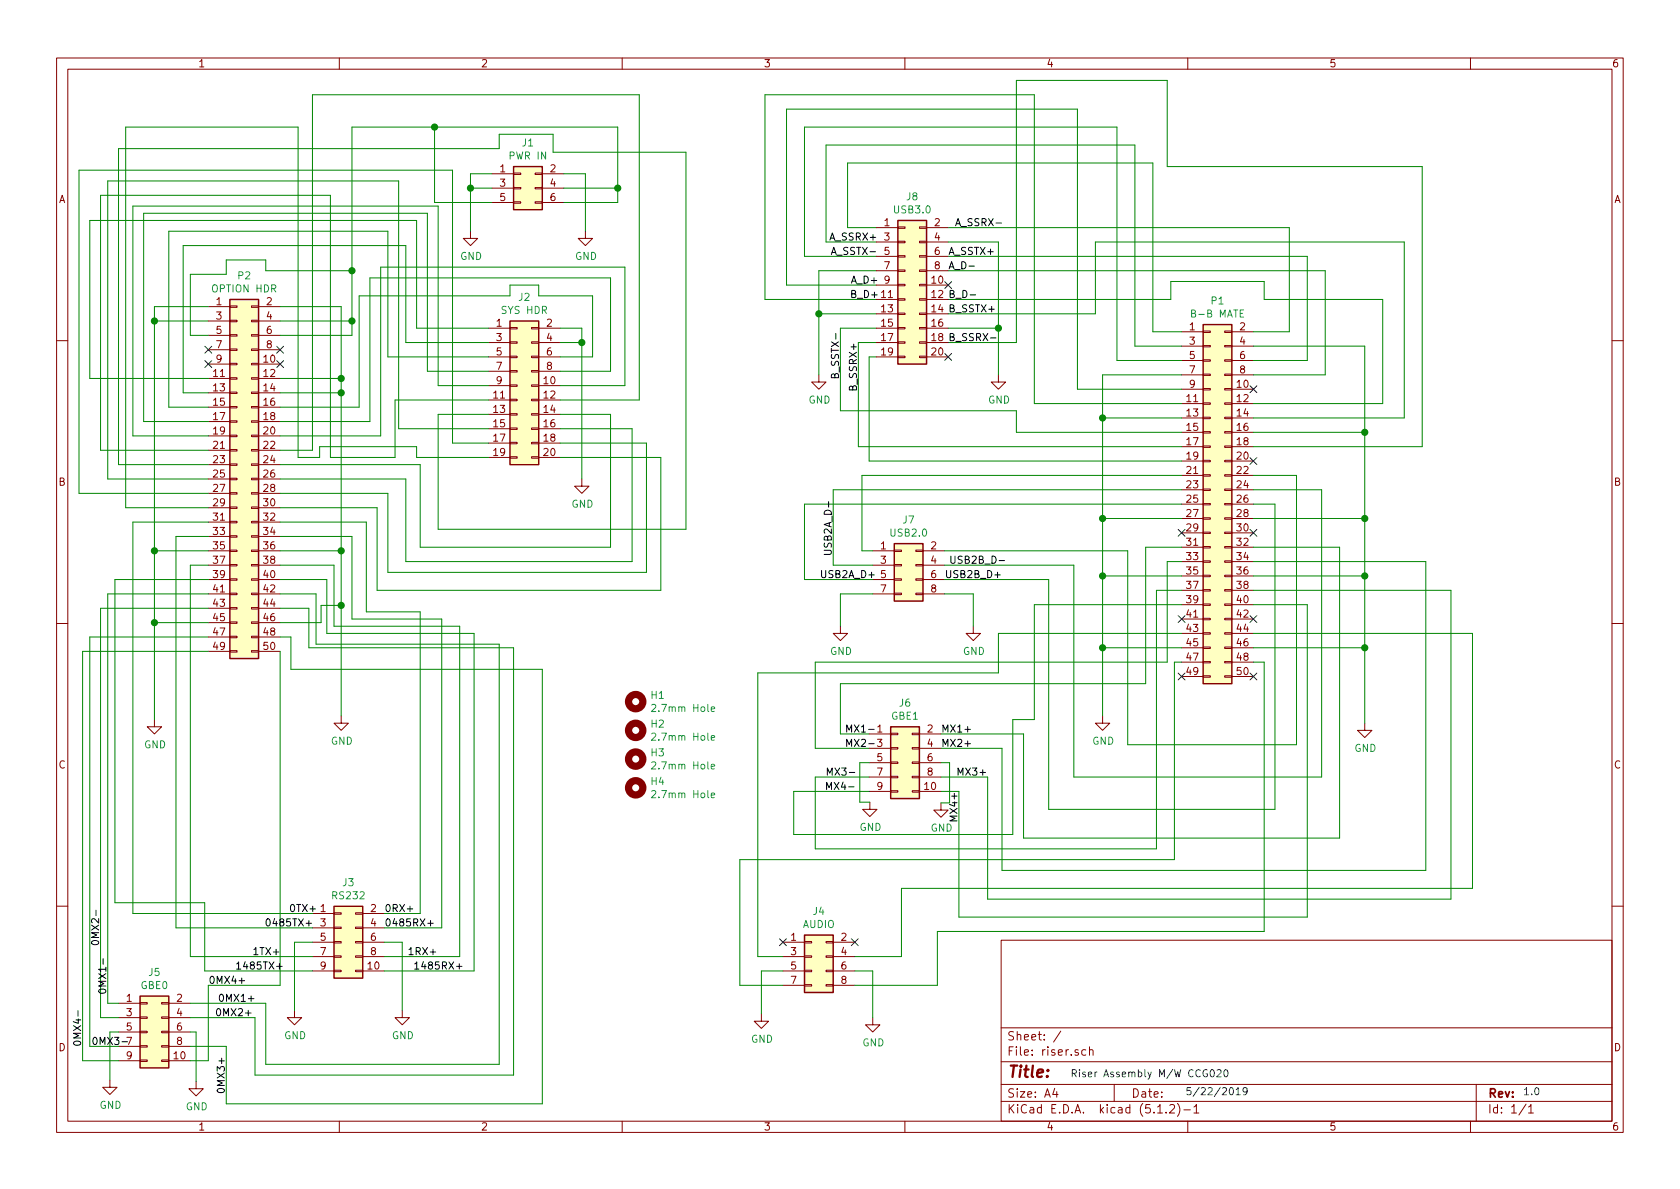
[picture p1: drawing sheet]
<svg xmlns="http://www.w3.org/2000/svg" width="297mm" height="210mm" viewBox="0 0 297 210" stroke-linecap="round" stroke-linejoin="round" font-family="sans-serif">
<g fill="none" stroke="#840000" stroke-width=".18">
<path d="M10 10.3h277v189.9h-277zM12 12.2h273v186.1h-273zM60 10.3v1.9M110 10.3v1.9M160 10.3v1.9M210 10.3v1.9M260 10.3v1.9M87 30.7h3.8M87 33.3h3.8M87 35.8h3.8M90.8 35.7h1.3v.2h-1.3zM90.8 33.1h1.3v.3h-1.3z"/>
<path d="M90.8 30.6h1.3v.3h-1.3zM94.6 35.7h1.3v.2h-1.3zM94.6 33.1h1.3v.3h-1.3zM94.6 30.6h1.3v.3h-1.3zM95.9 30.7h3.8M95.9 33.3h3.8M95.9 35.8h3.8M36.8 54.2h3.8M36.8 56.8h3.8M36.8 59.3h3.8M40.6 59.2h1.3v.2h-1.3zM40.6 56.6h1.3v.3h-1.3z"/>
<path d="M40.6 54.1h1.3v.3h-1.3zM44.4 59.2h1.3v.2h-1.3zM44.4 56.6h1.3v.3h-1.3zM44.4 54.1h1.3v.3h-1.3zM45.7 54.2h3.8M45.7 56.8h3.8M45.7 59.3h3.8M83.2 40.9v1.3h1.3l-1.3 1.2-1.3-1.2h1.3M86.4 58h3.8M90.2 57.9h1.2v.3h-1.2zM94 57.9h1.2v.3h-1.2zM95.2 58h3.9"/>
<path d="M103.5 40.9v1.3h1.3l-1.3 1.2-1.3-1.2h1.3M154.9 58h3.8M154.9 40.3h3.8M154.9 50.4h3.8M154.9 53h3.8M154.9 55.5h3.8M154.9 42.8h3.8M154.9 45.3h3.8M154.9 47.9h3.8M158.7 57.9h1.3v.3h-1.3zM158.7 55.4h1.3v.2h-1.3zM158.7 52.8h1.3v.3h-1.3z"/>
<path d="M158.7 50.3h1.3v.2h-1.3zM158.7 47.7h1.3v.3h-1.3zM158.7 45.2h1.3v.3h-1.3zM158.7 42.7h1.3v.2h-1.3zM158.7 40.1h1.3v.3h-1.3zM162.6 57.9h1.2v.3h-1.2zM162.6 55.4h1.2v.2h-1.2zM162.6 52.8h1.2v.3h-1.2zM162.6 50.3h1.2v.2h-1.2zM162.6 47.7h1.2v.3h-1.2zM162.6 45.2h1.2v.3h-1.2zM162.6 42.7h1.2v.2h-1.2z"/>
<path d="M162.6 40.1h1.2v.3h-1.2zM163.8 58h3.8M163.8 40.3h3.8M163.8 50.4h3.8M163.8 53h3.8M163.8 55.5h3.8M163.8 42.8h3.8M163.8 45.3h3.8M163.8 47.9h3.8M208.9 58.7h3.8M212.7 58.5h1.3v.3h-1.3zM216.5 58.5h1.3v.3h-1.3z"/>
<path d="M217.8 58.7h3.8M10 60.2h2M36.8 64.4h3.8M36.8 66.9h3.8M36.8 69.5h3.8M36.8 72h3.8M36.8 74.5h3.8M36.8 77.1h3.8M36.8 79.6h3.8M36.8 61.8h3.8M40.6 79.5h1.3v.3h-1.3zM40.6 77h1.3v.2h-1.3z"/>
<path d="M40.6 74.4h1.3v.3h-1.3zM40.6 71.9h1.3v.2h-1.3zM40.6 69.3h1.3v.3h-1.3zM40.6 66.8h1.3v.3h-1.3zM40.6 64.3h1.3v.2h-1.3zM40.6 61.7h1.3v.3h-1.3zM44.4 79.5h1.3v.3h-1.3zM44.4 77h1.3v.2h-1.3zM44.4 74.4h1.3v.3h-1.3zM44.4 71.9h1.3v.2h-1.3zM44.4 69.3h1.3v.3h-1.3zM44.4 66.8h1.3v.3h-1.3z"/>
<path d="M44.4 64.3h1.3v.2h-1.3zM44.4 61.7h1.3v.3h-1.3zM45.7 64.4h3.8M45.7 66.9h3.8M45.7 69.5h3.8M45.7 72h3.8M45.7 74.5h3.8M45.7 77.1h3.8M45.7 79.6h3.8M45.7 61.8h3.8M86.4 68.2h3.8M86.4 70.7h3.8"/>
<path d="M86.4 73.3h3.8M86.4 75.8h3.8M86.4 78.4h3.8M86.4 60.6h3.8M86.4 63.1h3.8M86.4 65.7h3.8M90.2 78.2h1.2v.3h-1.2zM90.2 75.7h1.2v.2h-1.2zM90.2 73.1h1.2v.3h-1.2zM90.2 70.6h1.2v.3h-1.2zM90.2 68.1h1.2v.2h-1.2zM90.2 65.5h1.2v.3h-1.2z"/>
<path d="M90.2 63h1.2v.2h-1.2zM90.2 60.4h1.2v.3h-1.2zM94 78.2h1.2v.3h-1.2zM94 75.7h1.2v.2h-1.2zM94 73.1h1.2v.3h-1.2zM94 70.6h1.2v.3h-1.2zM94 68.1h1.2v.2h-1.2zM94 65.5h1.2v.3h-1.2zM94 63h1.2v.2h-1.2zM94 60.4h1.2v.3h-1.2zM95.2 68.2h3.9M95.2 70.7h3.9"/>
<path d="M95.2 73.3h3.9M95.2 75.8h3.9M95.2 78.4h3.9M95.2 60.6h3.9M95.2 63.1h3.9M95.2 65.7h3.9M144.8 66.3v1.3h1.2l-1.2 1.2-1.3-1.2h1.3M154.9 60.6h3.8M154.9 63.1h3.8M158.7 63h1.3v.2h-1.3zM158.7 60.4h1.3v.3h-1.3zM162.6 63h1.2v.2h-1.2z"/>
<path d="M162.6 60.4h1.2v.3h-1.2zM163.8 60.6h3.8M163.8 63.1h3.8M176.5 66.3v1.3h1.3l-1.3 1.2-1.2-1.2h1.2M208.9 68.8h3.8M208.9 71.4h3.8M208.9 73.9h3.8M208.9 76.4h3.8M208.9 79h3.8M208.9 61.2h3.8M208.9 63.7h3.8M208.9 66.3h3.8"/>
<path d="M212.7 78.9h1.3v.2h-1.3zM212.7 76.3h1.3v.3h-1.3zM212.7 73.8h1.3v.2h-1.3zM212.7 71.2h1.3v.3h-1.3zM212.7 68.7h1.3v.3h-1.3zM212.7 66.2h1.3v.2h-1.3zM212.7 63.6h1.3v.3h-1.3zM212.7 61.1h1.3v.2h-1.3zM216.5 78.9h1.3v.2h-1.3zM216.5 76.3h1.3v.3h-1.3zM216.5 73.8h1.3v.2h-1.3zM216.5 71.2h1.3v.3h-1.3z"/>
<path d="M216.5 68.7h1.3v.3h-1.3zM216.5 66.2h1.3v.2h-1.3zM216.5 63.6h1.3v.3h-1.3zM216.5 61.1h1.3v.2h-1.3zM217.8 68.8h3.8M217.8 71.4h3.8M217.8 73.9h3.8M217.8 76.4h3.8M217.8 79h3.8M217.8 61.2h3.8M217.8 63.7h3.8M217.8 66.3h3.8"/>
<path d="M285 60.2h2M36.8 97.4h3.8M36.8 99.9h3.8M36.8 82.2h3.8M36.8 84.7h3.8M36.8 87.2h3.8M36.8 89.8h3.8M36.8 92.3h3.8M36.8 94.9h3.8M40.6 99.8h1.3v.3h-1.3zM40.6 97.3h1.3v.2h-1.3zM40.6 94.7h1.3v.3h-1.3z"/>
<path d="M40.6 92.2h1.3v.3h-1.3zM40.6 89.7h1.3v.2h-1.3zM40.6 87.1h1.3v.3h-1.3zM40.6 84.6h1.3v.2h-1.3zM40.6 82h1.3v.3h-1.3zM44.4 99.8h1.3v.3h-1.3zM44.4 97.3h1.3v.2h-1.3zM44.4 94.7h1.3v.3h-1.3zM44.4 92.2h1.3v.3h-1.3zM44.4 89.7h1.3v.2h-1.3zM44.4 87.1h1.3v.3h-1.3zM44.4 84.6h1.3v.2h-1.3z"/>
<path d="M44.4 82h1.3v.3h-1.3zM45.7 97.4h3.8M45.7 99.9h3.8M45.7 82.2h3.8M45.7 84.7h3.8M45.7 87.2h3.8M45.7 89.8h3.8M45.7 92.3h3.8M45.7 94.9h3.8M86.4 80.9h3.8M90.2 80.8h1.2v.2h-1.2zM94 80.8h1.2v.2h-1.2z"/>
<path d="M95.2 80.9h3.9M102.9 84.7v1.3h1.2l-1.2 1.2-1.3-1.2h1.3M154.3 97.4h3.8M154.3 99.9h3.8M158.1 99.8h1.3v.3h-1.3zM158.1 97.3h1.3v.2h-1.3zM161.9 99.8h1.3v.3h-1.3zM161.9 97.3h1.3v.2h-1.3zM163.2 97.4h3.8M163.2 99.9h3.8M208.9 81.5h3.8M208.9 84.1h3.8"/>
<path d="M208.9 86.6h3.8M208.9 89.1h3.8M208.9 91.7h3.8M208.9 94.2h3.8M208.9 96.8h3.8M208.9 99.3h3.8M212.7 99.2h1.3v.2h-1.3zM212.7 96.6h1.3v.3h-1.3zM212.7 94.1h1.3v.3h-1.3zM212.7 91.6h1.3v.2h-1.3zM212.7 89h1.3v.3h-1.3zM212.7 86.5h1.3v.2h-1.3z"/>
<path d="M212.7 83.9h1.3v.3h-1.3zM212.7 81.4h1.3v.3h-1.3zM216.5 99.2h1.3v.2h-1.3zM216.5 96.6h1.3v.3h-1.3zM216.5 94.1h1.3v.3h-1.3zM216.5 91.6h1.3v.2h-1.3zM216.5 89h1.3v.3h-1.3zM216.5 86.5h1.3v.2h-1.3zM216.5 83.9h1.3v.3h-1.3zM216.5 81.4h1.3v.3h-1.3zM217.8 81.5h3.8M217.8 84.1h3.8"/>
<path d="M217.8 86.6h3.8M217.8 89.1h3.8M217.8 91.7h3.8M217.8 94.2h3.8M217.8 96.8h3.8M217.8 99.3h3.8M10 110.3h2M36.8 102.5h3.8M36.8 105h3.8M36.8 107.6h3.8M36.8 110.1h3.8M36.8 112.6h3.8"/>
<path d="M36.8 115.2h3.8M40.6 115.1h1.3v.2h-1.3zM40.6 112.5h1.3v.3h-1.3zM40.6 110h1.3v.2h-1.3zM40.6 107.4h1.3v.3h-1.3zM40.6 104.9h1.3v.3h-1.3zM40.6 102.4h1.3v.2h-1.3zM44.4 115.1h1.3v.2h-1.3zM44.4 112.5h1.3v.3h-1.3zM44.4 110h1.3v.2h-1.3zM44.4 107.4h1.3v.3h-1.3zM44.4 104.9h1.3v.3h-1.3z"/>
<path d="M44.4 102.4h1.3v.2h-1.3zM45.7 102.5h3.8M45.7 105h3.8M45.7 107.6h3.8M45.7 110.1h3.8M45.7 112.6h3.8M45.7 115.2h3.8M148.6 110.7v1.3h1.3l-1.3 1.3-1.3-1.3h1.3M154.3 102.5h3.8M154.3 105h3.8M158.1 104.9h1.3v.3h-1.3zM158.1 102.4h1.3v.2h-1.3z"/>
<path d="M161.9 104.9h1.3v.3h-1.3zM161.9 102.4h1.3v.2h-1.3zM163.2 102.5h3.8M163.2 105h3.8M172.1 110.7v1.3h1.3l-1.3 1.3-1.3-1.3h1.3M208.9 101.8h3.8M208.9 104.4h3.8M208.9 106.9h3.8M208.9 109.5h3.8M208.9 112h3.8M208.9 114.5h3.8M208.9 117.1h3.8"/>
<path d="M208.9 119.6h3.8M212.7 119.5h1.3v.3h-1.3zM212.7 117h1.3v.2h-1.3zM212.7 114.4h1.3v.3h-1.3zM212.7 111.9h1.3v.2h-1.3zM212.7 109.3h1.3v.3h-1.3zM212.7 106.8h1.3v.3h-1.3zM212.7 104.3h1.3v.2h-1.3zM212.7 101.7h1.3v.3h-1.3zM216.5 119.5h1.3v.3h-1.3zM216.5 117h1.3v.2h-1.3zM216.5 114.4h1.3v.3h-1.3z"/>
<path d="M216.5 111.9h1.3v.2h-1.3zM216.5 109.3h1.3v.3h-1.3zM216.5 106.8h1.3v.3h-1.3zM216.5 104.3h1.3v.2h-1.3zM216.5 101.7h1.3v.3h-1.3zM217.8 101.8h3.8M217.8 104.4h3.8M217.8 106.9h3.8M217.8 109.5h3.8M217.8 112h3.8M217.8 114.5h3.8M217.8 117.1h3.8"/>
<path d="M217.8 119.6h3.8M285 110.3h2M27.3 127.2v1.3h1.3l-1.3 1.3-1.3-1.3h1.3M60.3 126.6v1.3h1.3l-1.3 1.3-1.2-1.3h1.2M153.7 129.8h3.8M153.7 139.9h3.8M153.7 132.3h3.8M153.7 134.9h3.8M153.7 137.4h3.8M157.5 139.8h1.2v.3h-1.2zM157.5 137.3h1.2v.2h-1.2zM157.5 134.7h1.2v.3h-1.2z"/>
<path d="M157.5 132.2h1.2v.3h-1.2zM157.5 129.7h1.2v.2h-1.2zM161.3 139.8h1.3v.3h-1.3zM161.3 137.3h1.3v.2h-1.3zM161.3 134.7h1.3v.3h-1.3zM161.3 132.2h1.3v.3h-1.3zM161.3 129.7h1.3v.2h-1.3zM162.6 129.8h3.8M162.6 139.9h3.8M162.6 132.3h3.8M162.6 134.9h3.8M162.6 137.4h3.8"/>
<path d="M194.9 126.6v1.3h1.3l-1.3 1.3-1.2-1.3h1.2M241.3 127.9v1.3h1.3l-1.3 1.2-1.3-1.2h1.3M153.8 141.9v1.2h1.3l-1.3 1.3-1.3-1.3h1.3M166.4 142v1.3h1.2l-1.2 1.2-1.3-1.2h1.3M10 160.2h2M21 177.4h3.8M21 180h3.8M24.8 179.8h1.2v.3h-1.2zM24.8 177.3h1.2v.2h-1.2zM28.6 179.8h1.2v.3h-1.2zM28.6 177.3h1.2v.2h-1.2zM29.8 177.4h3.9"/>
<path d="M29.8 180h3.9M52.1 178.7v1.3h1.2l-1.2 1.2-1.3-1.2h1.3M55.2 161.5h3.9M55.2 171.7h3.9M55.2 164.1h3.9M55.2 166.6h3.9M55.2 169.2h3.9M59.1 171.6h1.2v.2h-1.2zM59.1 169h1.2v.3h-1.2zM59.1 166.5h1.2v.2h-1.2zM59.1 164h1.2v.2h-1.2zM59.1 161.4h1.2v.3h-1.2z"/>
<path d="M62.9 171.6h1.2v.2h-1.2zM62.9 169h1.2v.3h-1.2zM62.9 166.5h1.2v.2h-1.2zM62.9 164h1.2v.2h-1.2zM62.9 161.4h1.2v.3h-1.2zM64.1 161.5h3.8M64.1 171.7h3.8M64.1 164.1h3.8M64.1 166.6h3.8M64.1 169.2h3.8M71.1 178.7v1.3h1.3l-1.3 1.2-1.3-1.2h1.3M134.6 179.3v1.3h1.3l-1.3 1.3-1.3-1.3h1.3"/>
<path d="M138.4 171.7h3.8M138.4 166.6h3.8M138.4 169.2h3.8M138.4 174.2h3.8M142.2 174.1h1.3v.3h-1.3zM142.2 171.6h1.3v.2h-1.3zM142.2 169h1.3v.3h-1.3zM142.2 166.5h1.3v.2h-1.3zM146 174.1h1.3v.3h-1.3zM146 171.6h1.3v.2h-1.3zM146 169h1.3v.3h-1.3zM146 166.5h1.3v.2h-1.3z"/>
<path d="M147.3 171.7h3.8M147.3 166.6h3.8M147.3 169.2h3.8M147.3 174.2h3.8M154.3 180v1.2h1.3l-1.3 1.3-1.3-1.3h1.3M177 166.3h108v32h-108zM285 160.2h2M19.4 191v1.3h1.3l-1.3 1.2-1.2-1.2h1.2M21 187.6h3.8M21 182.5h3.8M21 185h3.8M24.8 187.4h1.2v.3h-1.2z"/>
<path d="M24.8 184.9h1.2v.3h-1.2zM24.8 182.4h1.2v.2h-1.2zM28.6 187.4h1.2v.3h-1.2zM28.6 184.9h1.2v.3h-1.2zM28.6 182.4h1.2v.2h-1.2zM29.8 187.6h3.9M29.8 182.5h3.9M29.8 185h3.9M34.7 191.3v1.2h1.2l-1.2 1.3-1.3-1.3h1.3M60 198.3v1.9M110 198.3v1.9M160 198.3v1.9"/>
<path d="M177 194.8h108M177 191.8h108M177 187.8h108M177 181.8h108M186.5 192.5l-.4 1h1M186.8 193v1M187.6 182.3l-1.3 2M192 185.7l-.4-.1-.3 .3v.6l.3 .1 .4-.1M192.6 185.7l.2-.1 .4 .1 .1 .9M192.6 185.1v1.5M197 191.8v3M204.7 196.8h.8"/>
<path d="M206.2 196.7v.1M206.8 195.5l.2-.2h.4l.2 .2 .1 .3-.1 .2-.8 .8h.9M208.2 195.1a1.71 1.71 0 0 1 0 2.3M209.3 196.3h1.2M210 198.3v1.9M211.1 195.8l.4-.5v1.5M211.1 196.8h.9M260 198.3v1.9M261 191.8v6.5M269.8 195.2l-1.2 2M270.3 195.8l.4-.5v1.5M270.3 196.8h.8"/>
</g>
<g fill="#ffffc2" stroke="#ffffc2" stroke-width=".18">
<path d="M212.7 57.4h5.1v63.5h-5.1z"/>
<path d="M158.1 96.1h5.1v10.2h-5.1z"/>
<path d="M24.8 176.1h5v12.7h-5z"/>
<path d="M90.8 29.5h5.1v7.6h-5.1z"/>
<path d="M59.1 160.3h5v12.7h-5z"/>
<path d="M142.2 165.3h5.1v10.2h-5.1z"/>
<path d="M90.2 56.8h5v25.4h-5z"/>
<path d="M157.5 128.5h5.1v12.7h-5.1z"/>
<path d="M40.6 53h5.1v63.5h-5.1z"/>
<path d="M158.7 39h5.1v25.4h-5.1z"/>
</g>
<path d="M90.8 29.5h5.1v7.6h-5.1zM158.7 39h5.1v25.4h-5.1zM40.6 53h5.1v63.5h-5.1zM90.2 56.8h5v25.4h-5zM212.7 57.4h5.1v63.5h-5.1zM158.1 96.1h5.1v10.2h-5.1zM157.5 128.5h5.1v12.7h-5.1zM24.8 176.1h5v12.7h-5zM59.1 160.3h5v12.7h-5zM142.2 165.3h5.1v10.2h-5.1z" fill="none" stroke="#840000" stroke-width=".25"/>
<path d="M219.9 54.8h-.6v1.3h.6M115.2 124.7l.5-.1 .3 .3-.1 .2-.7 .7h.8M115.2 129.8l.5-.2 .3 .4-.1 .2-.7 .7h.8M115.2 134.8l.5-.1 .3 .4-.1 .2-.7 .7h.8M115.2 139.9l.5-.1 .3 .4-.1 .2-.7 .7h.8M125.8 125.4l.6-.1-.1-.3h-.4l-.1 .2v.6h.5M125.8 130.5l.6-.1-.1-.3h-.4l-.1 .1v.7h.5M125.8 135.6l.6-.1-.1-.3-.4-.1-.1 .2v.6h.5M125.8 140.6l.6-.1-.1-.2-.4-.1-.1 .2v.6h.5" fill="none" stroke="#008484" stroke-width=".18"/>
<g fill="none" stroke="#008400" stroke-width=".18">
<path d="M76.8 22.5v13.3h10.2M83.2 33.3h3.8M87 30.7h-3.8v10.2M99.7 35.8h9.5v-13.3h-47v36.8h-12.7M99.7 30.7h3.8v10.2M99.7 33.3h9.5M27.3 56.8h9.5M36.8 54.2h-9.5v73M49.5 54.2h10.8v72.4M49.5 56.8h12.7M62.2 47.9h-15.2v-1.9h-7v2.5h-6.3v10.8h3.1M86.4 58h-12.7v-19h-57.8v27.9h20.9"/>
<path d="M99.1 58h3.8v26.7M144.8 55.5h10.1M154.9 42.8h-8.9v-17.2h54.7v35.6h8.2M154.9 58h-6.3v14.6h31.1v3.8h29.2M154.9 47.9h-10.1v18.4M154.9 40.3h-5v-11.5h53.9v29.9h5.1M154.9 45.3h-12.7v-22.8h55.3v41.2h11.4M154.9 50.4h-15.8v-31.1h51.4v49.5h18.4M154.9 53h-19.6v-36.2h47.6v54.6h26M167.6 42.8h8.9v23.5M167.6 55.5h26.1v-12.7h54.6v31.1h-26.7M167.6 58h8.9"/>
<path d="M167.6 47.9h66.7v18.4h-12.7M167.6 40.3h60.4v18.4h-6.4M167.6 45.3h63.5v18.4h-9.5M167.6 53h39.4v-3.2h16.5v3.2h21v18.4h-22.9M49.5 66.9h10.8M49.5 69.5h10.8M86.4 60.6h-14.6v-17.2h-39.4v26.1h4.4M86.4 63.1h-17.8v-22.2h-38.8v31.1h7M86.4 70.7h-16.6v10.2h-11.4v-46.4h-40.6v45.1h19M86.4 73.3h-8.9v20.3h43.8v-66.7h-23.5v-3.2h-9.5v2.6h-67.3v55.9h15.8M86.4 68.2h-8.9v-31.8h-54v40.7h13.3M86.4 65.7h-10.8v-28h-50.2v36.8h11.4"/>
<path d="M86.4 75.8h-15.9v-43.8h-51.5v52.7h17.8M86.4 78.4h-6.4v-48.3h-66v57.1h22.8M99.1 63.1h5.7v-10.8h-9.6v-1.9h-5v1.9h-26.7v19.7h-14M99.1 70.7h13.9v-53.9h-57.8v62.8h-5.7M99.1 60.6h3.8M99.1 73.3h8.8v23.5h-33.6v-14.6h-24.8M99.1 75.8h12.7v23.5h-40v-14.6h-22.3M99.1 78.4h15.2v22.8h-45.7v-14h-19.1M99.1 65.7h8.8v-16.6h-42.5v25.4h-15.9M99.1 68.2h11.4v-21h-43.2v29.9h-17.8M154.9 60.6h-3.1v18.4h57.1M154.9 63.1h-1.2v18.4h55.2"/>
<path d="M167.6 60.6h12.1v-46.4h26.7v15.3h45.1v49.5h-29.9M194.9 73.9h14M208.9 66.3h-14v60.3M221.6 61.2h19.7v66.7M221.6 76.4h19.7M27.3 97.4h9.5M36.8 99.9h-3.1v69.3h21.5M36.8 92.3h-13.3v69.2h31.7M36.8 94.9h-5.7v69.2h24.1M49.5 97.4h10.8M49.5 99.9h9.6v10.8h22.2v58.5h-13.4M49.5 94.9h12.7v14.6h15.9v54.6h-10.2"/>
<path d="M49.5 92.3h15.3v15.9h9.5v53.3h-6.4M86.4 80.9h-12.7v-1.9h-17.2v1.9h-3.8v-58.4h-30.5v67.3h14.6M99.1 80.9h17.7v23.5h-50.1v-14.6h-17.2M194.9 91.7h14M208.9 89.1h-66.7v13.4h12.1M208.9 96.8h-6.3v24.1h-54v8.9h5.1M208.9 99.3h-2.5v17.8h-62.3v15.2h9.6M208.9 84.1h-56.5v13.3h1.9M208.9 86.6h-61.6v13.3h7M221.6 84.1h7.6v47.6h-29.8v-34.3h-32.4M221.6 86.6h12.1v50.8h-43.8v-37.5h-22.9M221.6 89.1h3.8v54h-40v-40.6h-18.4"/>
<path d="M221.6 91.7h19.7M221.6 96.8h15.3v51.4h-55.9v-18.4h-14.6M221.6 99.3h30.5v54.6h-74.9v-21.6h-10.8M27.3 110.1h9.5M36.8 105h-17.8v72.4h2M36.8 102.5h-16.5v57.1h15.9v12.1h19M36.8 112.6h-20.9v72.4h5.1M36.8 107.6h-19v72.4h3.2M36.8 115.2h-22.2v72.4h6.4M49.5 105h6.4v8.9h32.4v74.3h-41.3v-10.8h-13.3M49.5 102.5h8.3v9.5h26v59.7h-15.9M49.5 107.6h5.1v6.9h36.2v75.6h-45.7v-10.1h-11.4"/>
<path d="M49.5 115.2v59h-12.7v13.4h-3.1M49.5 112.6h1.9v5.8h44.5v76.8h-55.9v-10.2h-6.3M60.3 107.1h-3.5v3h-7.3M154.3 105h-5.7v5.7M167 105h5.1v5.7M194.9 114.5h14M194.9 101.8h14M208.9 112h-32.4v7h-42.5v50.2h4.4M208.9 106.9h-26v20.3h-3.8v20.4h-38.8v-7.7h13.4M208.9 104.4h-4.4v45.7h-60.4v-12.7h9.6M208.9 117.1h-1.3v34.9h-76.8v22.2h7.6M221.6 106.9h9.5v55.3h-61.6v-22.3h-3.1"/>
<path d="M221.6 117.1h1.9v47.6h-57.8v9.5h-14.6M221.6 104.4h34.9v54.6h-81.9v-21.6h-8.2M221.6 114.5h19.7M221.6 112h38.7v45.1h-100.9v12.1h-8.3M221.6 101.8h19.7M153.7 134.9h-1.7v7h1.8M166.4 134.9h1.5v7.1h-1.5M55.2 166.6h-3.1v12.1M67.9 166.6h3.2v12.1M138.4 171.7h-3.8v7.6M151.1 171.7h3.2v8.3M21 182.5h-1.6v8.5"/>
<path d="M33.7 182.5h1v8.8"/>
</g>
<g fill="#008400" stroke="#008400" stroke-width=".25">
<circle cx="176.5" cy="58" r=".51"/>
<circle cx="144.8" cy="55.5" r=".51"/>
<circle cx="194.9" cy="73.9" r=".51"/>
<circle cx="241.3" cy="76.4" r=".51"/>
<circle cx="194.9" cy="91.7" r=".51"/>
<circle cx="241.3" cy="91.7" r=".51"/>
<circle cx="194.9" cy="114.5" r=".51"/>
<circle cx="241.3" cy="114.5" r=".51"/>
<circle cx="83.2" cy="33.3" r=".51"/>
<circle cx="27.3" cy="56.8" r=".51"/>
<circle cx="109.2" cy="33.3" r=".51"/>
<circle cx="62.2" cy="56.8" r=".51"/>
<circle cx="76.8" cy="22.5" r=".51"/>
<circle cx="62.2" cy="47.9" r=".51"/>
<circle cx="102.9" cy="60.6" r=".51"/>
<circle cx="60.3" cy="66.9" r=".51"/>
<circle cx="60.3" cy="69.5" r=".51"/>
<circle cx="60.3" cy="97.4" r=".51"/>
<circle cx="27.3" cy="97.4" r=".51"/>
<circle cx="241.3" cy="101.8" r=".51"/>
<circle cx="194.9" cy="101.8" r=".51"/>
<circle cx="60.3" cy="107.1" r=".51"/>
<circle cx="27.3" cy="110.1" r=".51"/>
</g>
<g fill="none" stroke="#000084" stroke-width=".18">
<path d="M167 49.8l1.2 1.2M168.2 49.8l-1.2 1.2M36.2 61.2l1.2 1.3M36.2 63.8l1.2 1.2M37.4 61.2l-1.2 1.3M37.4 63.8l-1.2 1.2M48.9 61.2l1.2 1.3M48.9 63.8l1.2 1.2M50.1 61.2l-1.2 1.3M50.1 63.8l-1.2 1.2M167 62.5l1.2 1.2M168.2 62.5l-1.2 1.2"/>
<path d="M221 68.2l1.2 1.2M222.2 68.2l-1.2 1.2M208.3 93.6l1.2 1.2M209.5 93.6l-1.2 1.2M221 93.6l1.2 1.2M221 80.9l1.2 1.2M222.2 80.9l-1.2 1.2M222.2 93.6l-1.2 1.2M208.3 108.9l1.2 1.2M208.3 119l1.2 1.2M209.5 108.9l-1.2 1.2M209.5 119l-1.2 1.2"/>
<path d="M221 108.9l1.2 1.2M221 119l1.2 1.2M222.2 108.9l-1.2 1.2M222.2 119l-1.2 1.2M137.8 166l1.2 1.2M139 166l-1.2 1.2M150.5 166l1.2 1.2M151.7 166l-1.2 1.2"/>
</g>
<path d="M214.1 189.3l.2-.2a.67 .67 0 0 1 .4 .7 .67 .67 0 0 1-.4 .6l-.3-.2v-.3zM215.2 189.3l.5-.2 .2 .4-.1 .2-.7 .7h.8M216.5 189.3l.2-.2a.67 .67 0 0 1 .4 .7 .67 .67 0 0 1-.4 .6l-.3-.5zM217.5 192.5l.2-.2a.67 .67 0 0 1 .4 .7 .67 .67 0 0 1-.4 .6l-.4-.5zM218.6 192.7l.3-.4v1.3M218.6 193.6h.7M220.5 192.9l-.2 .2h-.4l-.1-.2v-.4l.2-.2h.3l.2 .3a.97 .97 0 0 1-.2 .9l-.4 .1" fill="none" stroke="#0000c2" stroke-width=".18"/>
<g fill="none" stroke="#000" stroke-width=".18">
<path d="M176.1 39.4h1M147.8 59v1M153.8 44.5h1M171.3 47.1h1M171.5 52.1h1M175.1 59.8h1M146.5 88.7v1M176.7 99.1h.9M153.6 101.7h1M175.9 101.7h1M150 139.1h1M150.2 136.6h.9"/>
<path d="M153.6 131.5h1M153.6 129h1M169.2 144.3h-1.3l1 .4-1 .5h1.3M13.8 178.7v1M17 161v.9M17.5 175.1a.83 .83 0 0 1 1.2 .1 .67 .67 0 0 1-.6 .5 .67 .67 0 0 1-.7-.5zM42.3 173.4h1M43.4 179.1h1M43.9 176.6h1M48.9 170.9h1M49.4 170.4v1M54.1 163.3h1"/>
<path d="M54.6 162.8v.9M72 160.7h1M75.6 163.3h1M76.1 168.3h.9M76.1 162.8v.9M80.7 170.9h1M81.2 170.4v1M39.2 187.1v1"/>
</g>
<g fill="none" stroke="#840000" stroke-width="1.3">
<circle cx="112.4" cy="124.1" r="1.27"/>
<circle cx="112.4" cy="129.2" r="1.27"/>
<circle cx="112.4" cy="139.3" r="1.27"/>
<circle cx="112.4" cy="134.2" r="1.27"/>
</g>
<text font-size="2.8" fill="#840000" x="178" y="190.5">Title:</text>
<g font-size="2.1" fill="#840000">
<text x="178" y="184">Sheet: /</text>
<text x="178" y="186.7">File: riser.sch</text>
<text x="178" y="196.9">KiCad E.D.A. kicad (5.1.2)-1</text>
<text x="178" y="194.1">Size: A4</text>
<text x="200" y="194.1">Date:</text>
<text x="263" y="194.1">Rev:</text>
<text x="263" y="196.9">Id: 1/1</text>
</g>
<g font-size="1.8" fill="#840000">
<text x="35" y="11.9">1</text>
<text x="85" y="11.9">2</text>
<text x="135" y="11.9">3</text>
<text x="185" y="11.9">4</text>
<text x="235" y="11.9">5</text>
<text x="285" y="11.9">6</text>
<text x="10.4" y="35.9">A</text>
<text x="88.4" y="30.5">1</text>
<text x="88.4" y="33">3</text>
<text x="88.4" y="35.6">5</text>
<text x="97.3" y="30.5">2</text>
<text x="97.3" y="33">4</text>
<text x="97.3" y="35.6">6</text>
<text x="285.4" y="35.9">A</text>
<text x="156.4" y="40">1</text>
<text x="165.3" y="40">2</text>
<text x="156.4" y="42.5">3</text>
<text x="156.4" y="45.1">5</text>
<text x="156.4" y="47.6">7</text>
<text x="165.3" y="42.5">4</text>
<text x="165.3" y="45.1">6</text>
<text x="165.3" y="47.6">8</text>
<text x="38.3" y="54">1</text>
<text x="47.1" y="54">2</text>
<text x="156.4" y="50.2">9</text>
<text x="164.8" y="50.2">10</text>
<text x="38.3" y="56.5">3</text>
<text x="38.3" y="59">5</text>
<text x="47.1" y="56.5">4</text>
<text x="47.1" y="59">6</text>
<text x="87.8" y="57.8">1</text>
<text x="96.7" y="57.8">2</text>
<text x="155.9" y="55.2">13</text>
<text x="155.9" y="57.8">15</text>
<text x="164.8" y="57.8">16</text>
<text x="210.3" y="58.4">1</text>
<text x="219.2" y="58.4">2</text>
<text x="38.3" y="61.6">7</text>
<text x="38.3" y="64.1">9</text>
<text x="46.7" y="64.1">10</text>
<text x="47.1" y="61.6">8</text>
<text x="87.8" y="60.3">3</text>
<text x="87.8" y="62.9">5</text>
<text x="87.8" y="65.4">7</text>
<text x="96.7" y="60.3">4</text>
<text x="96.7" y="62.9">6</text>
<text x="96.7" y="65.4">8</text>
<text x="155.9" y="60.3">17</text>
<text x="155.9" y="62.9">19</text>
<text x="164.8" y="62.9">20</text>
<text x="210.3" y="61">3</text>
<text x="210.3" y="63.5">5</text>
<text x="219.2" y="61">4</text>
<text x="219.2" y="63.5">6</text>
<text x="37.8" y="66.7">11</text>
<text x="37.8" y="69.2">13</text>
<text x="37.8" y="71.7">15</text>
<text x="46.7" y="66.7">12</text>
<text x="46.7" y="69.2">14</text>
<text x="46.7" y="71.7">16</text>
<text x="87.3" y="70.5">11</text>
<text x="87.8" y="67.9">9</text>
<text x="96.2" y="67.9">10</text>
<text x="96.2" y="70.5">12</text>
<text x="209.9" y="71.1">11</text>
<text x="210.3" y="66">7</text>
<text x="210.3" y="68.6">9</text>
<text x="218.7" y="68.6">10</text>
<text x="218.7" y="71.1">12</text>
<text x="219.2" y="66">8</text>
<text x="37.8" y="74.3">17</text>
<text x="37.8" y="76.8">19</text>
<text x="46.7" y="74.3">18</text>
<text x="46.7" y="76.8">20</text>
<text x="87.3" y="73">13</text>
<text x="87.3" y="75.6">15</text>
<text x="96.2" y="73">14</text>
<text x="96.2" y="75.6">16</text>
<text x="209.9" y="73.7">13</text>
<text x="209.9" y="76.2">15</text>
<text x="218.7" y="73.7">14</text>
<text x="218.7" y="76.2">16</text>
<text x="37.8" y="79.4">21</text>
<text x="37.8" y="81.9">23</text>
<text x="46.7" y="79.4">22</text>
<text x="46.7" y="81.9">24</text>
<text x="87.3" y="78.1">17</text>
<text x="87.3" y="80.6">19</text>
<text x="96.2" y="78.1">18</text>
<text x="96.2" y="80.6">20</text>
<text x="209.9" y="78.7">17</text>
<text x="209.9" y="81.3">19</text>
<text x="209.9" y="83.8">21</text>
<text x="218.7" y="78.7">18</text>
<text x="218.7" y="81.3">20</text>
<text x="218.7" y="83.8">22</text>
<text x="10.4" y="85.9">B</text>
<text x="37.8" y="84.4">25</text>
<text x="37.8" y="87">27</text>
<text x="37.8" y="89.5">29</text>
<text x="46.7" y="84.4">26</text>
<text x="46.7" y="87">28</text>
<text x="46.7" y="89.5">30</text>
<text x="209.9" y="86.4">23</text>
<text x="209.9" y="88.9">25</text>
<text x="218.7" y="86.4">24</text>
<text x="218.7" y="88.9">26</text>
<text x="285.4" y="85.9">B</text>
<text x="37.8" y="92.1">31</text>
<text x="37.8" y="94.6">33</text>
<text x="46.7" y="92.1">32</text>
<text x="46.7" y="94.6">34</text>
<text x="209.9" y="91.4">27</text>
<text x="209.9" y="94">29</text>
<text x="218.7" y="91.4">28</text>
<text x="218.7" y="94">30</text>
<text x="37.8" y="97.1">35</text>
<text x="37.8" y="99.7">37</text>
<text x="46.7" y="97.1">36</text>
<text x="46.7" y="99.7">38</text>
<text x="155.7" y="97.1">1</text>
<text x="155.7" y="99.7">3</text>
<text x="164.6" y="97.1">2</text>
<text x="164.6" y="99.7">4</text>
<text x="209.9" y="96.5">31</text>
<text x="209.9" y="99.1">33</text>
<text x="209.9" y="101.6">35</text>
<text x="218.7" y="96.5">32</text>
<text x="218.7" y="99.1">34</text>
<text x="218.7" y="101.6">36</text>
<text x="37.8" y="102.2">39</text>
<text x="37.8" y="104.8">41</text>
<text x="37.8" y="107.3">43</text>
<text x="46.7" y="102.2">40</text>
<text x="46.7" y="104.8">42</text>
<text x="46.7" y="107.3">44</text>
<text x="155.7" y="102.2">5</text>
<text x="155.7" y="104.8">7</text>
<text x="164.6" y="102.2">6</text>
<text x="164.6" y="104.8">8</text>
<text x="209.9" y="104.1">37</text>
<text x="209.9" y="106.7">39</text>
<text x="218.7" y="104.1">38</text>
<text x="218.7" y="106.7">40</text>
<text x="37.8" y="109.8">45</text>
<text x="37.8" y="112.4">47</text>
<text x="46.7" y="109.8">46</text>
<text x="46.7" y="112.4">48</text>
<text x="209.9" y="109.2">41</text>
<text x="209.9" y="111.8">43</text>
<text x="218.7" y="109.2">42</text>
<text x="218.7" y="111.8">44</text>
<text x="37.8" y="114.9">49</text>
<text x="46.7" y="114.9">50</text>
<text x="209.9" y="114.3">45</text>
<text x="209.9" y="116.8">47</text>
<text x="209.9" y="119.4">49</text>
<text x="218.7" y="114.3">46</text>
<text x="218.7" y="116.8">48</text>
<text x="218.7" y="119.4">50</text>
<text x="155.1" y="129.5">1</text>
<text x="164" y="129.5">2</text>
<text x="10.4" y="135.9">C</text>
<text x="155.1" y="132.1">3</text>
<text x="155.1" y="134.6">5</text>
<text x="155.1" y="137.2">7</text>
<text x="164" y="132.1">4</text>
<text x="164" y="134.6">6</text>
<text x="164" y="137.2">8</text>
<text x="285.4" y="135.9">C</text>
<text x="155.1" y="139.7">9</text>
<text x="163.5" y="139.7">10</text>
<text x="56.7" y="161.3">1</text>
<text x="65.6" y="161.3">2</text>
<text x="56.7" y="163.8">3</text>
<text x="56.7" y="166.4">5</text>
<text x="65.6" y="163.8">4</text>
<text x="65.6" y="166.4">6</text>
<text x="139.9" y="166.4">1</text>
<text x="148.7" y="166.4">2</text>
<text x="56.7" y="168.9">7</text>
<text x="56.7" y="171.4">9</text>
<text x="65.1" y="171.4">10</text>
<text x="65.6" y="168.9">8</text>
<text x="139.9" y="168.9">3</text>
<text x="139.9" y="171.4">5</text>
<text x="139.9" y="174">7</text>
<text x="148.7" y="168.9">4</text>
<text x="148.7" y="171.4">6</text>
<text x="148.7" y="174">8</text>
<text x="22.4" y="177.2">1</text>
<text x="22.4" y="179.7">3</text>
<text x="31.3" y="177.2">2</text>
<text x="31.3" y="179.7">4</text>
<text x="10.4" y="185.9">D</text>
<text x="22.4" y="182.2">5</text>
<text x="31.3" y="182.2">6</text>
<text x="31.3" y="184.8">8</text>
<text x="285.4" y="185.9">D</text>
<text x="22.4" y="187.3">9</text>
<text x="30.8" y="187.3">10</text>
<text x="35" y="199.9">1</text>
<text x="85" y="199.9">2</text>
<text x="135" y="199.9">3</text>
<text x="185" y="199.9">4</text>
<text x="235" y="199.9">5</text>
<text x="285" y="199.9">6</text>
</g>
<g font-size="1.8" fill="#008484">
<text x="90.2" y="28.2">PWR IN</text>
<text x="92.4" y="25.9">J1</text>
<text x="160.3" y="35.4">J8</text>
<text x="158.2" y="37.7">USB3.0</text>
<text x="81.4" y="46">GND</text>
<text x="101.7" y="46">GND</text>
<text x="37.6" y="51.7">OPTION HDR</text>
<text x="42.1" y="49.4">P2</text>
<text x="91.7" y="53.2">J2</text>
<text x="214.2" y="53.8">P1</text>
<text x="88.8" y="55.5">SYS HDR</text>
<text x="210.9" y="56.2">B-B MATE</text>
<text x="143" y="71.4">GND</text>
<text x="174.7" y="71.4">GND</text>
<text x="101" y="89.8">GND</text>
<text x="157.6" y="94.9">USB2.0</text>
<text x="159.7" y="92.6">J7</text>
<text x="146.8" y="115.8">GND</text>
<text x="170.3" y="115.8">GND</text>
<text x="115.2" y="123.6">H1</text>
<text x="115.8" y="125.9">2.7mm Hole</text>
<text x="159.1" y="125">J6</text>
<text x="58.5" y="131.7">GND</text>
<text x="115.2" y="128.7">H2</text>
<text x="115.8" y="131">2.7mm Hole</text>
<text x="157.6" y="127.3">GBE1</text>
<text x="193.1" y="131.7">GND</text>
<text x="25.5" y="132.3">GND</text>
<text x="115.2" y="133.8">H3</text>
<text x="115.8" y="136.1">2.7mm Hole</text>
<text x="239.5" y="133">GND</text>
<text x="115.2" y="138.8">H4</text>
<text x="115.8" y="141.1">2.7mm Hole</text>
<text x="152" y="146.9">GND</text>
<text x="164.5" y="147.1">GND</text>
<text x="58.9" y="159">RS232</text>
<text x="60.6" y="156.7">J3</text>
<text x="143.8" y="161.8">J4</text>
<text x="141.9" y="164.1">AUDIO</text>
<text x="26.3" y="172.6">J5</text>
<text x="24.9" y="174.9">GBE0</text>
<text x="50.2" y="183.8">GND</text>
<text x="69.3" y="183.8">GND</text>
<text x="132.8" y="184.4">GND</text>
<text x="152.5" y="185">GND</text>
<text x="17.6" y="196.1">GND</text>
<text x="32.8" y="196.3">GND</text>
</g>
<g font-size="1.8">
<text x="168.8" y="40">A_SSRX-</text>
<text x="146.6" y="42.5">A_SSRX+</text>
<text x="146.8" y="45.1">A_SSTX-</text>
<text x="167.6" y="45.1">A_SSTX+</text>
<text x="167.6" y="47.6">A_D-</text>
<text x="150.2" y="52.7">B_D+ 11</text>
<text x="150.4" y="50.2">A_D+</text>
<text x="164.8" y="52.7">12 B_D-</text>
<text x="164.8" y="55.2">14 B_SSTX+</text>
<text x="164.8" y="60.3">18 B_SSRX-</text>
<text x="148.3" y="67.2" transform="rotate(-90 148.3 67.2)">B_SSTX-</text>
<text x="151.5" y="69.3" transform="rotate(-90 151.5 69.3)">B_SSRX+</text>
<text x="147.1" y="98.4" transform="rotate(-90 147.1 98.4)">USB2A_D-</text>
<text x="167.8" y="99.7">USB2B_D-</text>
<text x="144.9" y="102.2">USB2A_D+</text>
<text x="167" y="102.2">USB2B_D+</text>
<text x="149.4" y="129.5">MX1-</text>
<text x="166.4" y="129.5">MX1+</text>
<text x="145.9" y="137.2">MX3-</text>
<text x="149.4" y="132.1">MX2-</text>
<text x="166.4" y="132.1">MX2+</text>
<text x="169" y="137.2">MX3+</text>
<text x="145.8" y="139.7">MX4-</text>
<text x="169.3" y="144.6" transform="rotate(-90 169.3 144.6)">MX4+</text>
<text x="51.1" y="161.3">0TX+</text>
<text x="67.9" y="161.3">0RX+</text>
<text x="17.5" y="167.4" transform="rotate(-90 17.5 167.4)">0MX2-</text>
<text x="46.7" y="163.8">0485TX+</text>
<text x="67.9" y="163.8">0485RX+</text>
<text x="36.8" y="174">0MX4+</text>
<text x="41.5" y="171.4">1485TX+</text>
<text x="44.6" y="168.9">1TX+</text>
<text x="72" y="168.9">1RX+</text>
<text x="73" y="171.4">1485RX+</text>
<text x="18.8" y="174.4" transform="rotate(-90 18.8 174.4)">0MX1-</text>
<text x="38" y="179.7">0MX2+</text>
<text x="38.5" y="177.2">0MX1+</text>
<text x="14.4" y="185.2" transform="rotate(-90 14.4 185.2)">0MX4-</text>
<text x="16.1" y="184.8">0MX3- 7</text>
<text x="39.8" y="193.5" transform="rotate(-90 39.8 193.5)">0MX3+</text>
</g>
<g font-size="1.8" fill="#0000c2">
<text x="189.2" y="190.5">Riser Assembly M/W CCG020</text>
<text x="209.5" y="193.7">5/22/2019</text>
<text x="269.2" y="193.7">1.0</text>
</g>
</svg>
